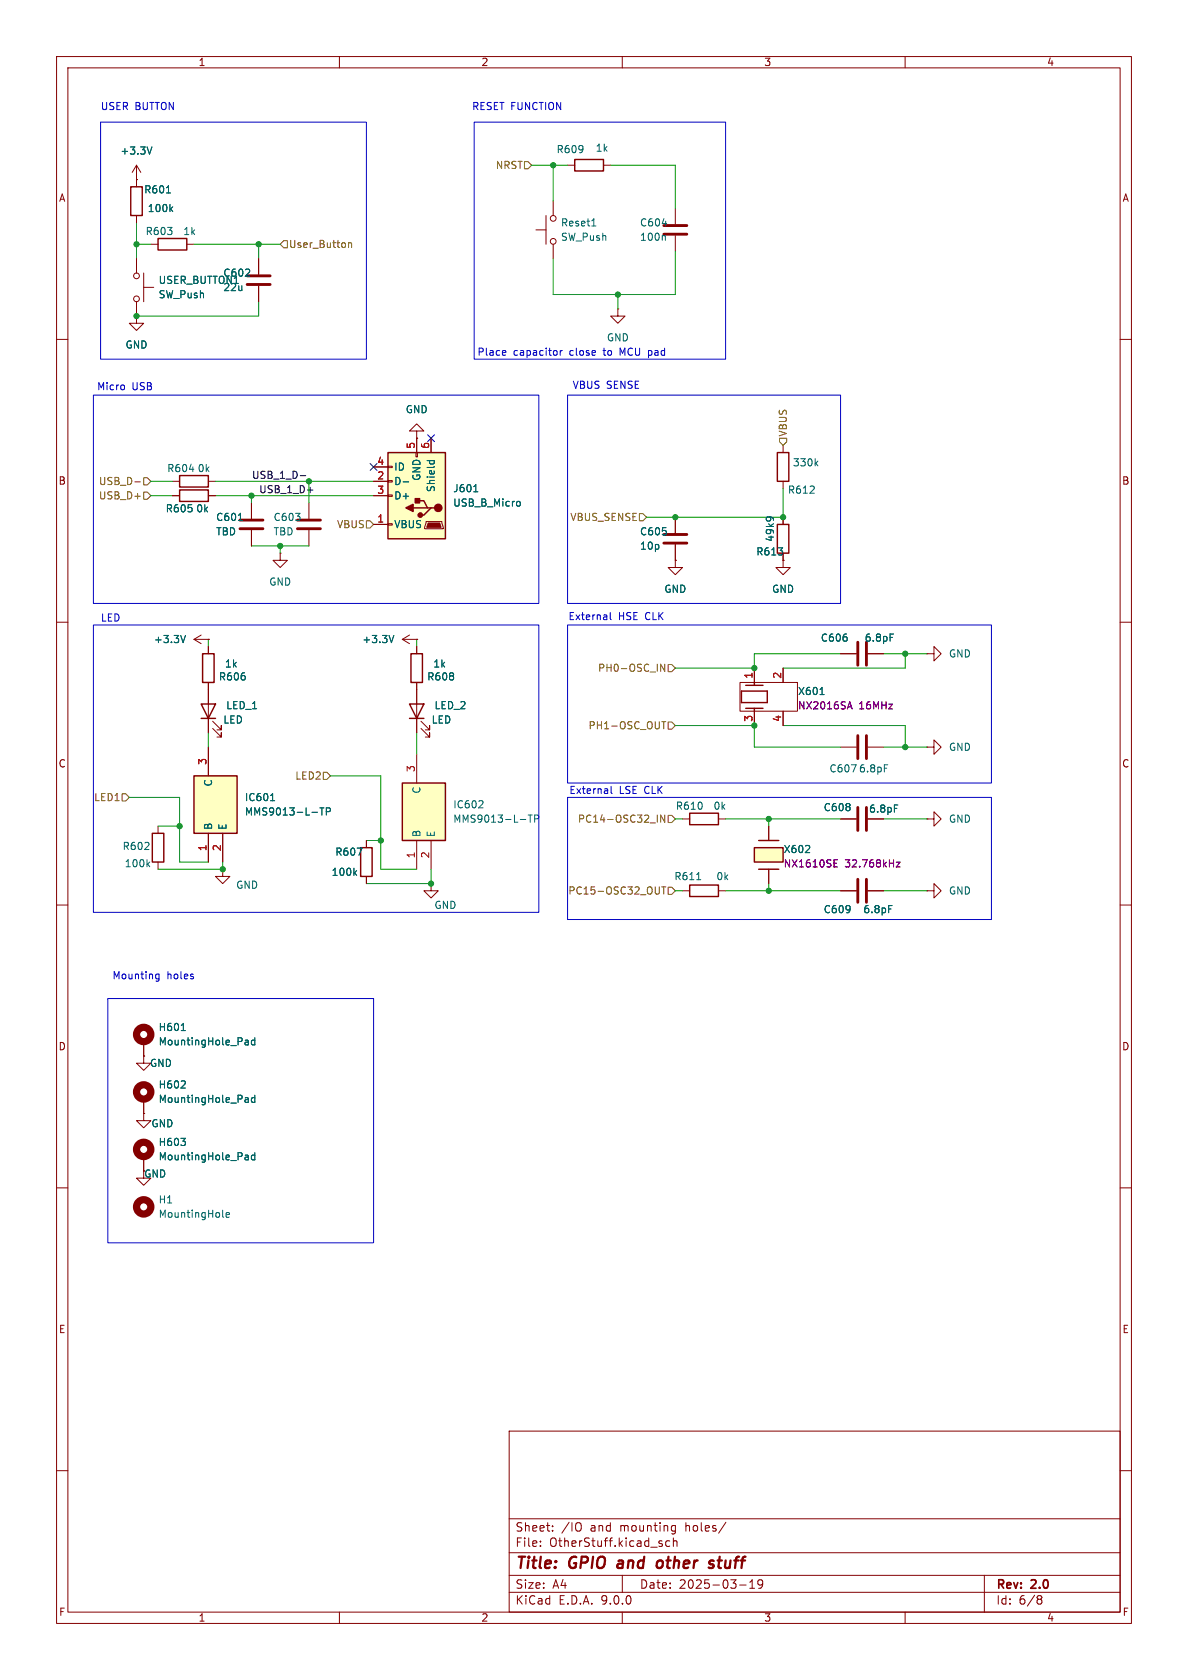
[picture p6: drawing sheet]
<svg xmlns="http://www.w3.org/2000/svg" width="210mm" height="297mm" viewBox="0 0 210 297" stroke-linecap="round" stroke-linejoin="round" font-family="sans-serif">
<g fill="none" stroke="#840000" stroke-width=".18">
<path d="M10 10h190v277h-190zM12 12h186v273h-186zM60 10v2M110 10v2M160 10v2M10 60h2M138.4 78.7v1.3M198 60h2M49.5 97.8v1.3h1.3l-1.3 1.2-1.2-1.2h1.2M49.5 97.8h.1M119.4 99.1v1.2h1.2l-1.2 1.3-1.3-1.3h1.3M119.4 99.1h.1"/>
<path d="M119.4 91.4v2.8M119.4 96.3v2.8M138.4 99.1v1.2h1.3l-1.3 1.3-1.2-1.3h1.2M138.4 99.1h.1M138.4 85.1v1.3M138.4 91.4v1.3M138.4 97.8v1.3M10 110h2M133.3 118.1v2.6M138.4 118.1v2.6M148.6 115.6h2.8M153.4 115.6h2.8"/>
<path d="M163.8 115.6h1.3v-1.3l1.3 1.3-1.3 1.2v-1.2M163.8 115.6h.1M198 110h2M130.8 120.7h10.2v5h-10.2zM133.3 125.7v2.6M138.4 125.7v2.6M163.8 132.1h1.3v-1.3l1.3 1.3-1.3 1.3v-1.3M163.8 132.1h.1M10 160h2M27.9 146.1v1.2M27.9 152.4v1.3M64.8 148.6v1.3"/>
<path d="M64.8 154.9v1.3M76.2 156.2v1.3h1.3l-1.3 1.3-1.3-1.3h1.3M76.2 156.2h.1M120.6 157.5h1.3M120.6 144.8h1.3M127 157.5h1.3M127 144.8h1.3M148.6 157.5h2.8M153.4 157.5h2.8M163.8 157.5h1.3v-1.3l1.3 1.3-1.3 1.3v-1.3M163.8 157.5h.1M198 160h2"/>
<path d="M25.4 186.7v1.3h1.3l-1.3 1.2-1.3-1.2h1.3M25.4 186.7h.1M25.4 196.9v1.2h1.3l-1.3 1.3-1.3-1.3h1.3M25.4 196.9h.1M25.4 184.2v2.5M10 210h2M25.4 204.5v2.5M198 210h2M90 253h108v32h-108zM10 260h2M90 278.5h108M90 274.5h108"/>
<path d="M90 268.5h108M95.5 273.2v.2M95.5 272.5v.1M97.7 270.5v.2M97.7 269.8v.1M102.5 269.3a1.07 1.07 0 0 1 0 1.3M110 278.5v3M117 273v.3M118.4 272.5l-.4-.1-.3 .3v.4l.1 .2h.6M119 269.7l.4 .1M119 272.5l.3-.1 .3 .1 .1 .9M119 271.9v1.5"/>
<path d="M119.4 269.7v1.2l-.2 .2-.3 .1M119.4 270.6l-.4 .1M128.3 269.1l-1.3 1.9M132.5 279.7l.5-.4v1.5M134.8 279.9l-.3 .3h-.2l-.3-.3 .1-.5 .4-.1 .3 .1a.99 .99 0 0 1-.4 1.4h-.3M174 278.5v6.5M198 260h2M60 285v2M90 281.5h108M110 285v2M130.8 280.2h1.1M132.5 280.8h.9"/>
<path d="M160 285v2M183.6 282.1l.4 .1 .2 .2-.3 .3M183.6 282.7h.3M183.9 282.7l.2 .2 .1 .4-.2 .2-.4 .1"/>
</g>
<path d="M109.2 276.5l-.1 .4 .3 .3M117.1 276.8a.57 .57 0 0 1-1 .2M117.1 276.1a.57 .57 0 0 0-1 .2M125.9 276.5l.2 .1 .1 .3-.4 .3M126 275.9l.2 .1M126.9 275.9h.7M127.2 275.2l-.1 1.9" fill="none" stroke="#840000" stroke-width=".4"/>
<path d="M137.4 80h2v5.1h-2zM137.4 92.7h2v5.1h-2zM131.1 122.2h4.5v2h-4.5zM131.8 121.2h3.1M131.8 125.2h3.1M133.3 120.7v.5M133.3 125.2v.5M26.9 147.3h2.1v5.1h-2.1zM63.8 149.9h2v5h-2zM121.9 156.5h5.1v2h-5.1zM121.9 143.8h5.1v2h-5.1z" fill="none" stroke="#840000" stroke-width=".25"/>
<g fill="none" stroke="#006464" stroke-width=".18">
<path d="M136 91.4l.2 .2M136.6 91.6a.99 .99 0 0 0-1.1-.1v.1M144.2 81.9l.4 .5M144.6 81.5l-.5 .5M157.3 112.1h.6M145 122.8h.7M26.1 152.7l.4 .5M26.5 152.4l-.5 .5M62.7 154.3l.3 .5M63 153.9l-.4 .5M63.1 149.9h.9l-.6 1.3M123.1 155.5h.8"/>
<path d="M157.1 160.1h.6M32 182.2h.8M43.5 183.9h.3l.1 .8M43.9 184.7h-.4M43.9 184.2h-.4M45 183.9h-.3l-.3 .2 .2 .6h.4M45 183.5v1.2M32 201.2h.8l-.5 .5M32.7 201.8v.6M39.4 215l.1 .2M40 214.8l.6-.1-.1-.3h-.4l-.1 .1v.6h.5M43.5 204.2l.3 .1 .1 .7"/>
<path d="M43.9 205h-.4M43.9 204.5l-.4 .1M45 203.8v1.2M45 204.3l-.3-.1-.3 .2 .2 .6h.4"/>
</g>
<path d="M149.9 125h.6M150.2 124.1l.4 1.2" fill="none" stroke="#840084" stroke-width=".18"/>
<path d="M117.3 96h4.1M117.3 94.5h4.1M151.6 113.5v4.1M153.2 113.5v4.1M151.6 155.4v4.1M153.2 155.4v4.1" fill="none" stroke="#840000" stroke-width=".51"/>
<g fill="none" stroke="#840000" stroke-width="1.3">
<circle cx="25.4" cy="182.9" r="1.27"/>
<circle cx="25.4" cy="203.2" r="1.27"/>
<circle cx="25.4" cy="213.4" r="1.27"/>
</g>
<path d="M71.1 138.4h7.6v10.2h-7.6z" fill="#ffffc2"/>
<path d="M101.6 28.2h5.1v2h-5.1zM31.7 84.1h5.1v2h-5.1zM31.7 86.6h5.1v2h-5.1zM71.1 138.4h7.6v10.2h-7.6zM72.4 124.5h2.5l-1.2 2.5zM72.4 127h2.5" fill="none" stroke="#840000" stroke-width=".25"/>
<g fill="none" stroke="#840000" stroke-width=".18">
<path d="M96.5 38.1v5.1M97.8 35.6v2.5M100.3 29.2h1.3M106.7 29.2h1.2M119.4 36.8v2.8M24.1 55.9v1.3h1.3l-1.3 1.2-1.2-1.2h1.2M24.1 55.9h.1M94.7 40.6h1.8M97.8 43.2v2.5M109.2 54.6v1.3h1.3l-1.3 1.3-1.3-1.3h1.3M109.2 54.6h.1M119.4 41.7v2.8"/>
<path d="M30.5 85.1h1.2M30.5 87.6h1.2M36.8 85.1h1.3M36.8 87.6h1.3M44.4 88.9v2.8M44.4 93.7v2.8M73.7 121.9v7.6M73.7 133.4v5M74.4 128.8l1.5 1.5v-.8v.8h-.7M74.4 127.5l1.5 1.5v-.7v.7h-.7M148.6 132.1h2.8M153.4 132.1h2.8"/>
<path d="M73.7 148.6v5.1M76.2 148.6v5.1M163.8 144.8h1.3v-1.3l1.3 1.3-1.3 1.3v-1.3M163.8 144.8h.1M25.4 194.3v2.6"/>
<circle cx="97.8" cy="38.6" r=".51"/>
<circle cx="97.8" cy="42.7" r=".51"/>
</g>
<g fill="none" stroke="#006464" stroke-width=".18">
<path d="M104.6 39.9h.7M104.9 38.9l.1-.2v1.2M117.1 39.5h.8M117.4 41.6l.2 .2v.7M33.5 83h.8M42.1 92h.8M150.5 135.2h.8l-.5 1.3M156.3 135.2h.6M85.3 141.6l.1 .2-.1 .3-.7 .7h.8M93.4 144.1h.7M93.7 144.1v1.3M94.5 144.8l.6-.1 .1-.2v-.3l-.7-.1v1.3"/>
<path d="M32 192.3h.8M32.7 191.2v.4M43.5 194l.3 .1 .1 .8M43.9 194.8l-.4 .1M43.9 194.3l-.4 .1M45 194.1l-.3-.1-.3 .3 .2 .5h.4M45 193.6v1.3"/>
</g>
<path d="M117.3 39.9h4.1M117.3 41.4h4.1M42.4 93.5h4.1M42.4 91.9h4.1M151.6 130v4.1M153.2 130v4.1" fill="none" stroke="#840000" stroke-width=".51"/>
<circle cx="25.4" cy="193" r="1.27" fill="none" stroke="#840000" stroke-width="1.3"/>
<path d="M133.3 149.9h5.1v2.5h-5.1z" fill="#ffffc2"/>
<path d="M133.3 149.9h5.1v2.5h-5.1zM134.1 148.6h3.6M134.1 153.7h3.6" fill="none" stroke="#840000" stroke-width=".25"/>
<path d="M39.4 153.7v1.2h1.2l-1.2 1.3-1.3-1.3h1.3M39.4 153.7h.1M135.9 146.1v2.5M135.9 153.7v2.5M148.6 144.8h2.8" fill="none" stroke="#840000" stroke-width=".18"/>
<path d="M142.4 150.7h.7M143.1 149.6v.4M158.1 142.3h.6" fill="none" stroke="#006464" stroke-width=".18"/>
<path d="M147.4 152.6h.5M147.4 153.3h.6M147.4 152h.6M158.4 152.4h.7l-.7 .9h.7" fill="none" stroke="#840084" stroke-width=".18"/>
<path d="M151.6 142.7v4.1M153.2 142.7v4.1" fill="none" stroke="#840000" stroke-width=".51"/>
<path d="M34.3 137.2h7.6v10.1h-7.6z" fill="#ffffc2"/>
<path d="M35.8 115.6h2v5.1h-2zM72.6 115.6h2.1v5.1h-2.1zM34.3 137.2h7.6v10.1h-7.6zM35.6 124.5h2.5l-1.3 2.5zM35.6 127h2.5" fill="none" stroke="#840000" stroke-width=".25"/>
<g fill="none" stroke="#840000" stroke-width=".18">
<path d="M34.3 113l1.3 .8M34.3 113h2.5M35.6 112.3l-1.3 .7M36.8 113h.1M36.8 114.3v1.3M71.1 113h2.6M71.1 113l1.3 .8M72.4 112.3l-1.3 .7M73.7 113h.1M73.7 114.3v1.3M36.8 120.7v8.8M36.8 132.1v5.1"/>
<path d="M37.6 128.8l1.5 1.5v-.8v.8h-.7M37.6 127.5l1.5 1.5v-.7v.7h-.7M73.7 120.7v1.2M36.8 147.3v5.1M39.4 147.3v5.1"/>
</g>
<path d="M32.8 112.3l-.4 1.3M69.6 112.3l-.4 1.3M47.8 141.5h.8M48.1 140.5l.1-.2v1.2M56.5 142.8h.8M56.9 142.8v1.3M57.7 143.5l.6-.1 .1-.2-.1-.3-.6-.1v1.3" fill="none" stroke="#006464" stroke-width=".18"/>
<path d="M68.6 80h10.1v15.3h-10.1z" fill="#ffffc2"/>
<path d="M23.1 33h2v5.1h-2zM27.9 42.2h5.1v2h-5.1zM68.6 80h10.1v15.3h-10.1zM73 89.8h2.6M73.7 88.5h1.2l.7 1.3h.6M76.8 89.8h-.6l-1.3 1.3h-.6" fill="none" stroke="#840000" stroke-width=".25"/>
<g fill="none" stroke="#840000" stroke-width=".18">
<path d="M24.1 31.8h.1M24.1 29.2v3.8M24.1 38.1v1.3M24.1 29.2l-.7 1.3M24.1 29.2l.8 1.3M24.1 55.9h.1M24.1 45.7v2.6M24.1 53.3v2.6M25.4 50.8h1.8M25.4 48.3v5M26.7 43.2h1.2M33 43.2h1.3"/>
<path d="M45.7 45.7v2.8M45.7 50.5v2.8M73.7 76.2h1.2l-1.2-1.3-1.3 1.3h1.3v1.3M73.7 77.5h.1M73.7 77.5v2.5M76.2 77.5v2.5M30.5 87.6h1.2M36.8 87.6h1.3M44.4 88.9v2.8M44.4 93.7v2.8M54.6 88.9v2.8M54.6 93.7v2.8"/>
<path d="M66 92.7h2.6M66 87.6h2.6M66 85.1h2.6M66 82.6h2.6M68.6 92.6h.7v.2h-.7zM68.6 87.5h.7v.3h-.7zM68.6 85h.7v.2h-.7zM68.6 82.4h.7v.3h-.7zM73.5 80h.3v.8h-.3zM75.3 92.2h2.8l.3 1.3h-3.3zM119.4 99.1h.1M119.4 91.4v2.8"/>
<path d="M119.4 96.3v2.8M138.4 99.1h.1M138.4 91.4v1.3M138.4 97.8v1.3M36.8 113h.1M36.8 114.3v1.3M73.7 113h.1M73.7 114.3v1.3M133.3 118.1v2.6M138.4 118.1v2.6M148.6 115.6h2.8M153.4 115.6h2.8"/>
<path d="M36.8 120.7v3.8M36.8 127v2.5M36.8 132.1v5.1M73.7 120.7v3.8M73.7 127v2.5M133.3 125.7v2.6M138.4 125.7v2.6M36.8 147.3v5.1M39.4 147.3v5.1M64.8 148.6v1.3M64.8 154.9v1.3M135.9 146.1v2.5"/>
<path d="M135.9 153.7v2.5M148.6 157.5h2.8M148.6 144.8h2.8M153.4 157.5h2.8M25.4 186.7h.1M25.4 196.9h.1M25.4 184.2v2.5M25.4 194.3v2.6M25.4 204.5v3.8h1.3l-1.3 1.3-1.3-1.3h1.3"/>
<circle cx="24.1" cy="52.8" r=".51"/>
<circle cx="24.1" cy="48.8" r=".51"/>
</g>
<path d="M75.7 92.5h2l.3 .7h-2.6z" fill="#840000" stroke="#840000" stroke-width=".18"/>
<g fill="#840000" stroke="#840000" stroke-width=".25">
<path d="M73.4 88.1h.8v.8h-.8z"/>
<path d="M71.8 89.8l1.2-.6v1.2z"/>
<circle cx="77.5" cy="89.8" r=".63"/>
<circle cx="74.3" cy="91.1" r=".38"/>
</g>
<g fill="none" stroke="#006464" stroke-width=".18">
<path d="M26.9 26l-.5 1.2M29.4 34.1h.7M30.2 36.9l.3 .5M30.5 36.6l-.4 .4M42.1 92h.8M71.3 85.2h.9M75.5 81.4h1.3M76 81.4l-.1 .4M76.7 81.4l.1 .4M83.7 86.9h.8M91.6 88.6l.3 .1 .1 .2-.1 .5-.3 .1M136 91.4l.2 .2"/>
<path d="M136.6 91.6a.99 .99 0 0 0-1.1-.1v.1M32.8 112.3l-.4 1.3M69.6 112.3l-.4 1.3M157.3 112.1h.6M145 122.8h.7M47.8 141.5h.8M48.1 140.5l.1-.2v1.2M56.5 142.8h.8M56.9 142.8v1.3M57.7 143.5l.6-.1 .1-.2-.1-.3-.6-.1v1.3M62.7 154.3l.3 .5M63 153.9l-.4 .5"/>
<path d="M63.1 149.9h.9l-.6 1.3M142.4 150.7h.7M143.1 149.6v.4M158.1 142.3h.6M157.1 160.1h.6M32 192.3h.8M32 182.2h.8M32.7 191.2v.4M43.5 183.9h.3l.1 .8M43.5 194l.3 .1 .1 .8M43.9 184.7h-.4M43.9 184.2h-.4"/>
<path d="M43.9 194.8l-.4 .1M43.9 194.3l-.4 .1M45 183.9h-.3l-.3 .2 .2 .6h.4M45 183.5v1.2M45 193.6v1.3M45 194.1l-.3-.1-.3 .3 .2 .5h.4M32 201.2h.8l-.5 .5M32.7 201.8v.6M43.5 204.2l.3 .1 .1 .7M43.9 205h-.4M43.9 204.5l-.4 .1M45 203.8v1.2"/>
<path d="M45 204.3l-.3-.1-.3 .2 .2 .6h.4"/>
</g>
<path d="M43.7 50.3h4.1M43.7 48.8h4.1M52.6 93.5h4M52.6 91.9h4" fill="none" stroke="#840000" stroke-width=".51"/>
<g fill="none" stroke="#725600" stroke-width=".18">
<path d="M92.7 28.6h.6l.7 .6-.7 .6h-.6zM50.2 42.5h.6v1.3h-.6l-.7-.6zM61.6 42.9v.9M61.6 43l.2-.1 .3 .1 .1 .8M137.8 77.5h1.3v.6l-.7 .6-.6-.6zM23.8 85.2h1M25.4 84.5h.6l.7 .6-.7 .6h-.6zM25.4 87h.6l.7 .6-.7 .7h-.6zM64.8 92.1h.6l.6 .6-.6 .6h-.6zM113 90.8h.7l.6 .6-.6 .7h-.7zM117.5 117.4v1.3l-.7-1.3v1.3M118.1 117.5h.6l.7 .6-.7 .6h-.6z"/>
<path d="M57.1 136.5h.7l.6 .7-.6 .6h-.7zM117 127.6h.7M117.3 127.6v1.2M118.1 127.6h.6l.7 .7-.7 .6h-.6zM21.6 140.3h.6l.7 .7-.7 .6h-.6zM116.2 144.1v1.3M116.5 156.8v1l-.1 .2M117 156.8h.7M117.3 156.8v1.3M117.5 144.1v1.3l-.7-1.3v1.3M118.1 156.8h.6l.7 .7-.7 .6h-.6zM118.1 144.1h.6l.7 .7-.7 .6h-.6z"/>
</g>
<path d="M53.1 84.1h.9M54.3 86.6h1" fill="none" stroke="#0f0f0f" stroke-width=".18"/>
<g fill="none" stroke="#009600" stroke-width=".18">
<path d="M24.1 39.4v6.3M94 29.2h6.3M97.8 29.2v6.4M107.9 29.2h11.5v7.6M24.1 43.2h2.6M34.3 43.2h15.2M45.7 53.3v2.6h-21.6M45.7 43.2v2.5M109.2 52.1v2.5M119.4 44.5v7.6h-21.6v-6.4M26.7 85.1h3.8M26.7 87.6h3.8"/>
<path d="M38.1 85.1h27.9M38.1 87.6h27.9M44.4 87.6v1.3M44.4 96.5h10.2M49.5 96.5v1.3M54.6 85.1v3.8M138.4 86.4v5h-24.1M36.8 113v1.3M73.7 113v1.3M148.6 115.6h-15.3v2.5h-13.9M156.2 115.6h7.6M160 115.6v2.5h-21.6"/>
<path d="M36.8 129.5v2.6M58.4 137.2h8.9v16.5h6.4M73.7 129.5v3.9M119.4 128.3h13.9v3.8h15.3M138.4 128.3h21.6v3.8M156.2 132.1h7.6M22.9 141h8.8v11.4h5.1M27.9 146.1h3.8M39.4 152.4v1.3h-11.5M64.8 148.6h2.5M76.2 153.7v2.5h-11.4M119.4 144.8h1.2"/>
<path d="M119.4 157.5h1.2M128.3 144.8h20.3M128.3 157.5h20.3M135.9 144.8v1.3M135.9 156.2v1.3M156.2 144.8h7.6M156.2 157.5h7.6"/>
</g>
<path d="M75.6 76.9l1.2 1.2M76.8 76.9l-1.2 1.2M65.4 81.9l1.2 1.3M66.6 81.9l-1.2 1.3" fill="none" stroke="#000084" stroke-width=".18"/>
<g fill="none" stroke="#0000c2" stroke-width=".18">
<path d="M17.8 21.6h47v41.9h-47zM83.8 21.6h44.5v41.9h-44.5zM16.5 69.9h78.7v36.8h-78.7zM21.9 68.2v.6M89.2 62l.2 .3-.6 .1M89.4 62.8h-.2M99 62v.8M99.4 62l-.4 .2M100.3 69.9h48.3v36.8h-48.3zM16.5 110.5h78.7v50.8h-78.7zM100.3 110.5h75v27.9h-75zM107.9 108.3v1.1l.2 .1"/>
<path d="M108 139v1.1l.2 .2M100.3 141h75v21.6h-75zM19 176.5h47v43.2h-47zM27.6 172.9l.2 .1h.3M28.1 172.2v1l-.2 .3-.3-.1M28.1 172.3l-.3-.1-.2 .1"/>
</g>
<path d="M149.9 125h.6M150.2 124.1l.4 1.2M147.4 152.6h.5M147.4 153.3h.6M147.4 152h.6M158.4 152.4h.7l-.7 .9h.7" fill="none" stroke="#840084" stroke-width=".18"/>
<g fill="#009600" stroke="#009600" stroke-width=".18">
<circle cx="133.3" cy="118.1" r=".46"/>
<circle cx="133.3" cy="128.3" r=".46"/>
<circle cx="135.9" cy="144.8" r=".46"/>
<circle cx="135.9" cy="157.5" r=".46"/>
<circle cx="119.4" cy="91.4" r=".46"/>
<circle cx="109.2" cy="52.1" r=".46"/>
<circle cx="138.4" cy="91.4" r=".46"/>
<circle cx="160" cy="115.6" r=".46"/>
<circle cx="160" cy="132.1" r=".46"/>
<circle cx="54.6" cy="85.1" r=".46"/>
<circle cx="44.4" cy="87.6" r=".46"/>
<circle cx="49.5" cy="96.5" r=".46"/>
<circle cx="24.1" cy="55.9" r=".46"/>
<circle cx="24.1" cy="43.2" r=".46"/>
<circle cx="97.8" cy="29.2" r=".46"/>
<circle cx="45.7" cy="43.2" r=".46"/>
<circle cx="67.3" cy="148.6" r=".46"/>
<circle cx="39.4" cy="153.7" r=".46"/>
<circle cx="76.2" cy="156.2" r=".46"/>
<circle cx="31.7" cy="146.1" r=".46"/>
</g>
<g font-size="2.8" fill="#840000">
<text x="91" y="277.9">Title:</text>
<text x="100.7" y="277.9">GPIO</text>
<text x="110" y="277.9">and</text>
<text x="117.8" y="277.9">other</text>
<text x="127.8" y="277.9">stuff</text>
</g>
<g font-size="2.1" fill="#840000">
<text x="91" y="273.7">File:</text>
<text x="91" y="271">Sheet:</text>
<text x="97.1" y="273.7">OtherStuff.kicad_sch</text>
<text x="99.2" y="271">/IO</text>
<text x="104.4" y="271">and</text>
<text x="109.8" y="271">mounting</text>
<text x="121.4" y="271">holes/</text>
<text x="91" y="281.1">Size:</text>
<text x="97.7" y="281.1">A4</text>
<text x="113" y="281.1">Date:</text>
<text x="120" y="281.1">2025-03-19</text>
<text x="176" y="281.3">Rev:</text>
<text x="182.4" y="281.3">2.0</text>
<text x="91" y="283.9">KiCad</text>
<text x="98.7" y="283.9">E.D.A.</text>
<text x="106.3" y="283.9">9.0.0</text>
<text x="176" y="283.9">Id:</text>
<text x="180.1" y="283.9">6/8</text>
</g>
<g font-size="1.8" fill="#840000">
<text x="35" y="11.9">1</text>
<text x="85" y="11.9">2</text>
<text x="135" y="11.9">3</text>
<text x="185" y="11.9">4</text>
<text x="10.3" y="35.9">A</text>
<text x="198.4" y="35.9">A</text>
<text x="10.3" y="85.9">B</text>
<text x="198.3" y="85.9">B</text>
<text x="10.3" y="135.9">C</text>
<text x="198.3" y="135.9">C</text>
<text x="153.5" y="143.9">6.8pF</text>
<text x="10.3" y="185.9">D</text>
<text x="198.3" y="185.9">D</text>
<text x="25.4" y="208.4">GND</text>
<text x="10.3" y="235.9">E</text>
<text x="198.3" y="235.9">E</text>
<text x="10.3" y="285.9">F</text>
<text x="35" y="286.9">1</text>
<text x="85" y="286.9">2</text>
<text x="135" y="286.9">3</text>
<text x="185" y="286.9">4</text>
<text x="198.4" y="285.9">F</text>
</g>
<g font-size="1.8" fill="#0000c2">
<text x="17.7" y="19.7">USER BUTTON</text>
<text x="83.4" y="19.7">RESET FUNCTION</text>
<text x="84.3" y="63.1">Place</text>
<text x="90.7" y="63.1">capacitor</text>
<text x="100.8" y="63.1">close</text>
<text x="107" y="63.1">to</text>
<text x="110" y="63.1">MCU pad</text>
<text x="17.1" y="69.2">Micro</text>
<text x="23.3" y="69.2">USB</text>
<text x="101.1" y="68.9">VBUS</text>
<text x="107.2" y="68.9">SENSE</text>
<text x="17.7" y="110.1">LED</text>
<text x="100.4" y="109.8">External</text>
<text x="109.3" y="109.8">HSE CLK</text>
<text x="100.5" y="140.6">External</text>
<text x="109.5" y="140.6">LSE CLK</text>
<text x="19.8" y="173.3">Mounting</text>
<text x="29.5" y="173.3">holes</text>
</g>
<g font-size="1.8" fill="#006464">
<text x="21.2" y="27.5">+3.3V</text>
<text x="98.3" y="27.3">R609</text>
<text x="105.2" y="27">1k</text>
<text x="25.4" y="34.4">R601</text>
<text x="25.6" y="41.8">R603</text>
<text x="26" y="37.7">100k</text>
<text x="32.3" y="41.8">1k</text>
<text x="99.1" y="40.2">Reset1</text>
<text x="113" y="40.2">C604</text>
<text x="99.1" y="42.8">SW_Push</text>
<text x="113" y="42.8">100n</text>
<text x="27.9" y="50.4">USER_BUTTON1</text>
<text x="27.9" y="52.9">SW_Push</text>
<text x="39.4" y="49.1">C602</text>
<text x="39.4" y="51.7">22u</text>
<text x="22.1" y="61.8">GND</text>
<text x="107.2" y="60.6">GND</text>
<text x="71.6" y="73.3">GND</text>
<text x="29.5" y="83.7">R604</text>
<text x="34.8" y="83.7">0k</text>
<text x="69.6" y="83.4">ID</text>
<text x="140.1" y="82.7">330k</text>
<text x="69.6" y="88.5">D+</text>
<text x="69.6" y="86">D-</text>
<text x="74.5" y="85.1" transform="rotate(-90 74.5 85.1)">GND</text>
<text x="77.1" y="87.1" transform="rotate(-90 77.1 87.1)">Shield</text>
<text x="80" y="87.2">J601</text>
<text x="80" y="89.8">USB_B_Micro</text>
<text x="139.2" y="87.5">R612</text>
<text x="29.2" y="90.8">R605</text>
<text x="34.6" y="90.8">0k</text>
<text x="38.1" y="92.3">C601</text>
<text x="38.1" y="94.8">TBD</text>
<text x="48.3" y="92.3">C603</text>
<text x="48.3" y="94.8">TBD</text>
<text x="69.6" y="93.6">VBUS</text>
<text x="113" y="94.8">C605</text>
<text x="137" y="95.9" transform="rotate(-90 137 95.9)">49k9</text>
<text x="113" y="97.4">10p</text>
<text x="133.6" y="98.4">R613</text>
<text x="47.5" y="103.7">GND</text>
<text x="117.3" y="105">GND</text>
<text x="136.4" y="105">GND</text>
<text x="27.1" y="113.9">+3.3V</text>
<text x="64" y="113.9">+3.3V</text>
<text x="145" y="113.6">C606</text>
<text x="152.8" y="113.6">6.8pF</text>
<text x="39.7" y="118.2">1k</text>
<text x="76.5" y="118.2">1k</text>
<text x="167.6" y="116.4">GND</text>
<text x="38.6" y="120.5">R606</text>
<text x="39.9" y="125.6">LED_1</text>
<text x="75.4" y="120.5">R608</text>
<text x="76.7" y="125.6">LED_2</text>
<text x="141" y="123.1">X601</text>
<text x="39.4" y="128.1">LED</text>
<text x="76.2" y="128.1">LED</text>
<text x="146.5" y="136.8">C607</text>
<text x="151.8" y="136.8">6.8pF</text>
<text x="167.6" y="132.9">GND</text>
<text x="37.7" y="139.1" transform="rotate(-90 37.7 139.1)">C</text>
<text x="43.2" y="141.8">IC601</text>
<text x="74.5" y="140.4" transform="rotate(-90 74.5 140.4)">C</text>
<text x="80" y="143.1">IC602</text>
<text x="119.4" y="143.4">R610</text>
<text x="126" y="143.4">0k</text>
<text x="145.5" y="143.6">C608</text>
<text x="37.7" y="146.8" transform="rotate(-90 37.7 146.8)">B</text>
<text x="40.2" y="146.8" transform="rotate(-90 40.2 146.8)">E</text>
<text x="43.2" y="144.4">MMS9013-L-TP</text>
<text x="74.5" y="148.1" transform="rotate(-90 74.5 148.1)">B</text>
<text x="77.1" y="148.1" transform="rotate(-90 77.1 148.1)">E</text>
<text x="80" y="145.6">MMS9013-L-TP</text>
<text x="167.6" y="145.6">GND</text>
<text x="21.6" y="150.5">R602</text>
<text x="22" y="153.5">100k</text>
<text x="58.5" y="155">100k</text>
<text x="59.2" y="151.5">R607</text>
<text x="119.1" y="155.8">R611</text>
<text x="126.5" y="155.8">0k</text>
<text x="138.4" y="151">X602</text>
<text x="41.7" y="157.3">GND</text>
<text x="76.7" y="160.9">GND</text>
<text x="145.5" y="161.6">C609</text>
<text x="152.5" y="161.6">6.8pF</text>
<text x="167.6" y="158.3">GND</text>
<text x="27.9" y="182.5">H601</text>
<text x="27.9" y="185">MountingHole_Pad</text>
<text x="26.4" y="188.8">GND</text>
<text x="27.9" y="192.6">H602</text>
<text x="27.9" y="195.2">MountingHole_Pad</text>
<text x="26.7" y="199.5">GND</text>
<text x="27.9" y="202.8">H603</text>
<text x="27.9" y="205.3">MountingHole_Pad</text>
<text x="27.9" y="213">H1</text>
<text x="27.9" y="215.5">MountingHole</text>
</g>
<g font-size="1.8" fill="#725600">
<text x="87.5" y="30.1">NRST</text>
<text x="51" y="44">User_Button</text>
<text x="139.3" y="77.3" transform="rotate(-90 139.3 77.3)">VBUS</text>
<text x="17.4" y="86">USB_D-</text>
<text x="17.4" y="88.5">USB_D+</text>
<text x="59.5" y="93.6">VBUS</text>
<text x="100.7" y="92.3">VBUS_SENSE</text>
<text x="105.6" y="119">PH0-OSC_IN</text>
<text x="103.9" y="129.1">PH1-OSC_OUT</text>
<text x="16.5" y="141.8">LED1</text>
<text x="52.1" y="138">LED2</text>
<text x="102.1" y="145.6">PC14-OSC32_IN</text>
<text x="100.4" y="158.3">PC15-OSC32_OUT</text>
</g>
<g font-size="1.8" fill="#a90000">
<text x="66.6" y="82.3">4</text>
<text x="73.4" y="79.4" transform="rotate(-90 73.4 79.4)">5</text>
<text x="75.9" y="79.4" transform="rotate(-90 75.9 79.4)">6</text>
<text x="66.6" y="87.4">3</text>
<text x="66.6" y="84.8">2</text>
<text x="66.6" y="92.5">1</text>
<text x="133.1" y="120.1" transform="rotate(-90 133.1 120.1)">1</text>
<text x="138.2" y="120.1" transform="rotate(-90 138.2 120.1)">2</text>
<text x="133.1" y="127.7" transform="rotate(-90 133.1 127.7)">3</text>
<text x="138.2" y="127.7" transform="rotate(-90 138.2 127.7)">4</text>
<text x="36.6" y="135.3" transform="rotate(-90 36.6 135.3)">3</text>
<text x="73.4" y="136.6" transform="rotate(-90 73.4 136.6)">3</text>
<text x="36.6" y="150.6" transform="rotate(-90 36.6 150.6)">1</text>
<text x="39.1" y="150.6" transform="rotate(-90 39.1 150.6)">2</text>
<text x="73.4" y="151.8" transform="rotate(-90 73.4 151.8)">1</text>
<text x="75.9" y="151.8" transform="rotate(-90 75.9 151.8)">2</text>
</g>
<g font-size="1.8" fill="#0f0f0f">
<text x="44.4" y="84.7">USB_1_D-</text>
<text x="45.7" y="87.3">USB_1_D+</text>
</g>
<g font-size="1.8" fill="#840084">
<text x="141" y="125.6">NX2016SA</text>
<text x="151.8" y="125.6">16MHz</text>
<text x="138.4" y="153.6">NX1610SE</text>
<text x="149.3" y="153.6">32.768kHz</text>
</g>
</svg>
